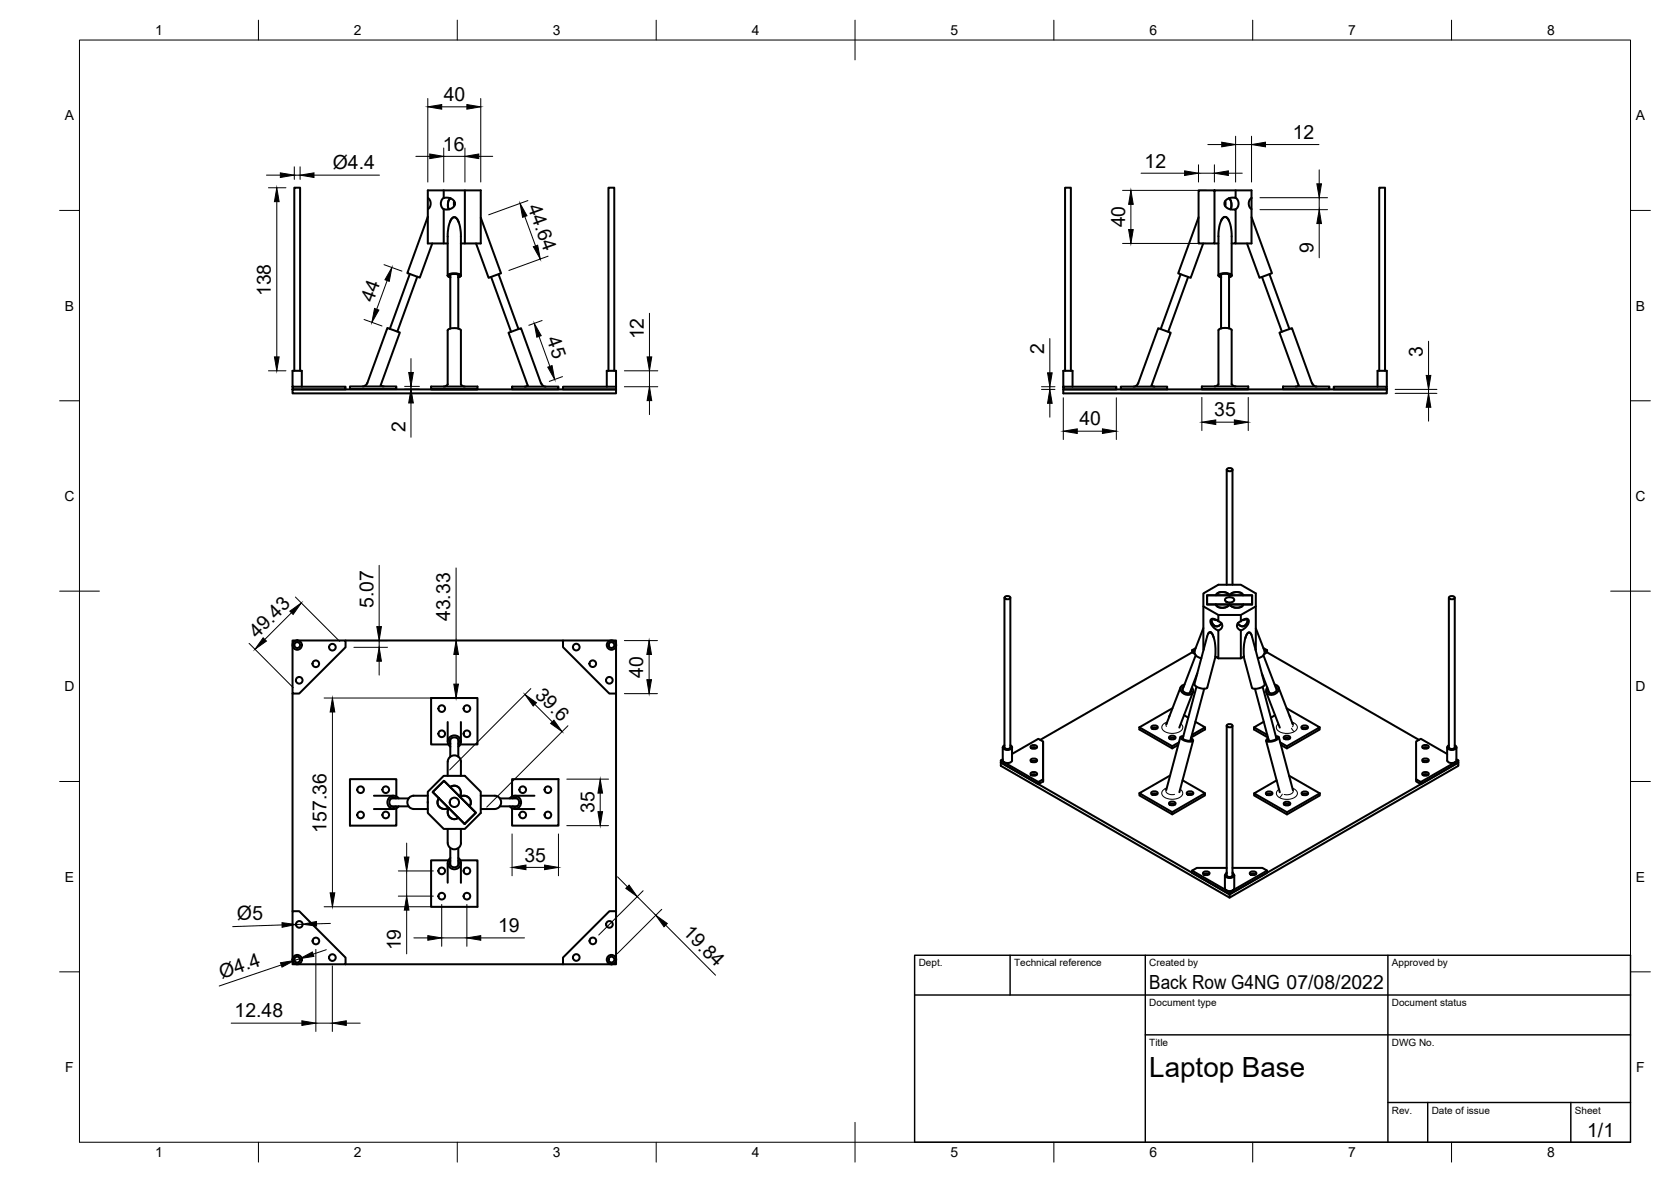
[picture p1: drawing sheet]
<svg xmlns="http://www.w3.org/2000/svg" width="420mm" height="297mm" viewBox="0 0 420 297" stroke-linecap="round" stroke-linejoin="round" font-family="sans-serif">
<!-- layer: Visible -->
<g fill="none" stroke="#000" stroke-width=".51">
<path d="M107.5 54.5l-5.1 14.1 3.2 1.2 3.1-8.6M107.5 54.5h.1M107.6 49.8a1.75 1.75 0 0 1 0 2.8M111.6 49.8a1.75 1.75 0 0 0 0 2.8M111.6 49.7a2.01 2.01 0 0 1 2.8 1.8 2.28 2.28 0 0 1-2.8 1.1v8.6M111.6 47.8v1.9M113.1 55.8a1.11 1.11 0 0 1 1.5-1.1l.7 1.1M113.3 49.9a2.23 2.23 0 0 0-.4 2.7M113.6 55a.93 .93 0 0 1 1-.3 .93 .93 0 0 1 .6 .9l.5 1.4 .2 1.8v10.5l-.7 .4 .7-.5a2.75 2.75 0 0 0-3.3 0l.6 .5-.6-.4v-9.8a8.2 8.2 0 0 1 1-4.5zM114.2 50.5v1.3M114.4 50.9v.5M116.9 47.8v13.4"/>
<path d="M120.9 54.7l5.1 14-3.1 1.1-3.2-8.6M301.4 54.6l-5.2 14.1 3.2 1.1 3.1-8.6M305.4 47.8v13.4h-4v-13.4h13.3v1.9M307 55.5a1.01 1.01 0 0 1 1-1 1.01 1.01 0 0 1 1 1M307.9 54.5h.3M308.1 50.5v1.3M309 49.9a2.23 2.23 0 0 1 .3 2.7M310.7 47.8v1.9a2.01 2.01 0 0 0-2.8 1.8 2.28 2.28 0 0 0 2.8 1.1v8.6h-1M310.7 49.8a1.75 1.75 0 0 1 0 2.8M314.7 54.6l5.1 14.1-3.1 1.1-3.2-8.6M314.7 49.7v11.5h-4M314.7 49.8a1.75 1.75 0 0 0 0 2.8"/>
<path d="M103 68.9l-5 13.7M104.9 69.5l-5 13.8M112.6 61.2h-5v-13.4h13.3v13.4h-5M113.2 69.4l-.1-.1a1.67 1.67 0 0 1 2.3 0l-.2 .1M113.2 69v13.6M115.2 69v13.6M123.5 69.6l5 13.8M125.3 68.9l5.1 13.8M296.9 68.9l-5.1 13.8M298.7 69.6l-5 13.8M305.4 61.2h1M306.4 69.2v-9.8a6.2 6.2 0 0 1 1.4-4.8l.2-.1a2.63 2.63 0 0 1 1.5 2.4l.2 1.8v10.5"/>
<path d="M306.4 69.2l.7 .5M307 69v13.5M307 69.4l-.1-.1a1.67 1.67 0 0 1 2.3 0l-.1 .1M307.1 69.6l-.7-.4a2.75 2.75 0 0 1 3.3 0l-.7 .4M309 69v13.5M309.7 69.2l-.7 .5M317.3 69.6l5 13.8M319.2 68.9l5 13.8M73.6 97.9h81.3v1h-81.3zM73.6 97.2v.7h13.3v-.7h-13.3v-4h2.3v4M74 93.2v-46h1.5v46M88 97.1h11.7v.7h-11.7z"/>
<path d="M92.4 96.2l5-13.8 3.1 1.2-4.8 13.2 .8 .3M92.4 96.2l-.6 .7-.6 .2M108.4 97.8h11.7M108.4 97.1h11.7v.7h-11.7zM111.6 97.1l.5-.1 .5-.4v-13.6a2.74 2.74 0 0 1 3.3 0v13.6l.4 .4 .6 .1M128.8 97.2h11.6v.6h-11.6zM136 96.3l-5-13.8-3.1 1.1 4.8 13.3-.8 .3M136 96.3l.6 .7 .6 .2M141.6 97.2h13.3v.7h-13.3zM152.6 97.2v-4h2.3v4M153 93.2v-46h1.5v46M267.4 97.9h81.3v1h-81.3z"/>
<path d="M267.4 97.2v.7h13.3v-.7h-13.3v-4h2.3v4M267.8 93.2v-46h1.5v46M281.8 97.2h11.7v.6h-11.7zM285 97.2l.6-.2 .6-.7 5-13.8 3.2 1.1-4.9 13.3 .8 .3M302.2 97.1h11.7v.7h-11.7zM302.2 97.8h11.7M309.7 96.6l.4 .4 .6 .1M309.7 96.6v-13.6a2.74 2.74 0 0 0-3.3 0v13.6l-.4 .4-.6 .1M322.6 97.1h11.7v.7h-11.7zM329.9 96.3l-5.1-13.8-3.1 1.1 4.8 13.3-.7 .2M329.9 96.3l.5 .7 .7 .1M335.4 97.2h13.3v.7h-13.3z"/>
<path d="M346.4 97.2v-4h2.3v4M346.8 93.2v-46h1.5v46M308.4 118v28.9M308.5 117.9l.7-.3a.56 .56 0 0 1 .7 .5l-.7 .3a.56 .56 0 0 1-.7-.5zM309.9 118v28.9M252.6 150.2v37.6a.85 .85 0 0 0 1.4 0v-37.6M252.6 150.1l.7-.3a.56 .56 0 0 1 .7 .5l-.7 .3a.56 .56 0 0 1-.7-.5zM302.6 157.8l-2.2 5.7a1.66 1.66 0 0 0 1.7 1.9M302.6 149.1l3.7-2.2h5.7l3.8 2.2v3.3l-3.8 2.1h-5.7l-3.7-2.1zM302.6 152.4v10.9M303.5 149.6h11.3v2.3h-11.3zM303.5 149.6h2.3a2.25 2.25 0 0 1 3.4 0 2.16 2.16 0 0 1 3.4 0h2.2v2.3h-2.2a2.13 2.13 0 0 1-3.4 0 2.25 2.25 0 0 1-3.5 0h-2.2z"/>
<path d="M303.7 159.3a.59 .59 0 0 1 .7-.4 .59 .59 0 0 1 .5 .6l.3 .7M304.4 158.9l.2 .1M304.8 155.5l1.2 .3M304.9 155.6l-.2 .1-.1 .4 .5 1a1.24 1.24 0 0 0 2-.5M305.7 151.9h3.4a2.14 2.14 0 0 1-3.4 0zM305.9 149.3a2.39 2.39 0 0 1 3.2 .3h-3.3zM306.3 154.5v1.6a1.26 1.26 0 0 0-1.9-.2 2.8 2.8 0 0 0 1.9 2.5v7l-.7-.4v-2.5a4.9 4.9 0 0 0-1.3-3.6l-.4 .2-.4 .8-3.2 12.1M306.4 156.1a1.16 1.16 0 0 1 .9 1.2 1.16 1.16 0 0 1-.9 1.1M308.1 150.5a1.46 1.46 0 0 1 2.2 .2 1.36 1.36 0 0 1-2.3 0zM309.2 151.9h3.4a2.13 2.13 0 0 1-3.4 0zM309.5 149.3a2.22 2.22 0 0 1 3.1 .3h-3.4zM312 154.5v1.6a1.26 1.26 0 0 1 2-.2 2.8 2.8 0 0 1-2 2.5v7"/>
<path d="M312 156.1a1.16 1.16 0 0 0-1 1.2 1.16 1.16 0 0 0 1 1.1M313.5 155.5l-1.1 .3M313.5 155.6l.2 .1v.5l-.6 .9a1.22 1.22 0 0 1-1.9-.5M313.6 155.5h-.1M314.7 159.6a.61 .61 0 0 0-.6-.7 .61 .61 0 0 0-.6 .6l-.4 1M315.8 157.9l2.1 5.6a1.66 1.66 0 0 1-1.6 1.9M315.8 152.4l-.1 10.9M364.3 150.2v37.6M364.3 150.1l.8-.3a.56 .56 0 0 1 .7 .5l-.7 .3a.56 .56 0 0 1-.8-.5zM365.8 150.2v37.6a.85 .85 0 0 1-1.5 0M73.6 161h13.3v1.7l-11.7 11.6h-1.6zM73.6 174.3v54.7"/>
<path d="M86.9 161h54.7M141.6 161h13.3v13.3h-1.7l-11.6-11.7zM154.9 174.3v54.7M294.1 179.9l-.2 .4M294.8 178l-8.3 4.8M296.8 172.7l-3.5 9.3M297.6 172.6a1.07 1.07 0 0 0 0 1.3 1.07 1.07 0 0 0 1.3 .3 .71 .71 0 0 0 .6-.9M297.7 179.7l1.1 .6M297.8 172a1.15 1.15 0 0 0-1 1.1 1.15 1.15 0 0 0 .8 1.2 1.43 1.43 0 0 0 1.5 .3 1.43 1.43 0 0 0 .9-1.2l-.3-.6M299.7 163.4v.5l.8 .4M299.7 163.9l-38.1 22M300 173.9l-3.5 8.9"/>
<path d="M300.6 162.9l-.9 .5 .6 .3M300.7 164.7l-3.4 8.7M300.8 172.6l-3.4 13M301.1 169.2l-1.9 4.9M302.8 173.1l-3.5 13M305.6 165l-2.1 7.8a2.66 2.66 0 0 1-3.2-.8M312.7 165l2.1 7.8a2.66 2.66 0 0 0 3.2-.8l-3.3-12.4a.64 .64 0 0 0-.6-.7 .64 .64 0 0 0-.7 .6l-.6 2.5v3l-.8 .4h-5.7M315.6 173.1l3.4 13.1M317.3 169.3l1.9 4.8M317.5 172.6l3.5 13.1M317.7 164.7l3.3 8.7M317.7 162.9l.9 .5-.6 .4"/>
<path d="M318.4 173.9l3.4 8.9M318.6 163.4v.5l-.7 .5M318.6 163.9l38.2 22M320.5 172a1.15 1.15 0 0 1 1.1 1.1 1.15 1.15 0 0 1-.8 1.2 1.43 1.43 0 0 1-1.5 .3 1.43 1.43 0 0 1-1-1.2l.4-.6M320.6 179.7l-1 .6M320.7 172.6a1.07 1.07 0 0 1 .1 1.3 1.07 1.07 0 0 1-1.3 .3 .71 .71 0 0 1-.7-.9M321.5 172.7l3.5 9.3M323.5 178.1l8.3 4.7-8.2 4.7-1.7-.9M324.3 179.9l.1 .4M94 200h5M104 200h3.6M104 200a1.66 1.66 0 0 0-1.6 1.6 1.66 1.66 0 0 0 1.6 1.7"/>
<path d="M108.8 199l2.8-2.8 8.1 8-2.9 2.9zM108.8 199l2.8-2.8 1.6 1.6a1.75 1.75 0 0 1 2.3 .2 1.75 1.75 0 0 1 .2 2.2 1.72 1.72 0 0 1 2.1 .2 1.72 1.72 0 0 1 .2 2.2l1.7 1.6-2.9 2.9-1.5-1.6a1.78 1.78 0 0 1-2.3-.2 1.78 1.78 0 0 1-.2-2.3 1.73 1.73 0 0 1-2.3-.2 1.73 1.73 0 0 1-.1-2.2zM112.6 195v-3.6a1.66 1.66 0 0 1 1.6-1.6 1.66 1.66 0 0 1 1.7 1.6v3.6M112.6 181.4v5M112.7 187.1h-4.3v-11.7h11.7v11.7h-4.4M113.2 197.8a1.71 1.71 0 0 1 2.2 .2 1.71 1.71 0 0 1 .2 2.2zM113.2 185.8v4.4M113.2 187a1.13 1.13 0 0 1 1-1.7 1.13 1.13 0 0 1 1.1 1.7M113.3 187.7a1.59 1.59 0 0 1-.2-2.4 1.59 1.59 0 0 1 2.3 0 1.59 1.59 0 0 1-.2 2.4M115.2 185.8v4.4M115.9 181.4v5M120.9 200h3.5a1.66 1.66 0 0 1 1.6 1.6 1.66 1.66 0 0 1-1.6 1.7h-3.5"/>
<path d="M129.4 200h5M251.7 191.1v.5l9.4 5.5M252.1 187.8v3.3a1.36 1.36 0 0 0 2.4 0v-3.3M252.6 187.3a.61 .61 0 0 0-.4 .8 .61 .61 0 0 0 .8 .3h1a.54 .54 0 0 0 .5-.6 .54 .54 0 0 0-.4-.5M254.5 189.5l6.6-3.8 1.2 .7v9.4l-1.2 .7-9.4-5.4 .4-.3M259.2 187.5l.4-.2h.7l.5 .4a.97 .97 0 0 1-1.7 0zM259.2 194.3l.4-.3h.7l.5 .5a.97 .97 0 0 1-1.7 0zM259.2 190.9l.4-.3h.7l.5 .5a.97 .97 0 0 1-1.7 0zM259.2 191.4l.7-.2 .7 .2M259.2 188l.7-.2 .7 .2M259.2 194.8l.7-.3 .7 .3M262.3 186.4v10v-.6"/>
<path d="M262.3 196.4l-1.2 .7v-.6M286.5 199.3v.6l8.2 4.7v-.5M286.5 182.8l8.2 4.7 1.7-.9M286.5 182.8v.5l8.2 4.8v-.6M289.5 199.1l.5-.2h.6l.5 .4a.97 .97 0 0 1-1.7 0zM289.5 182.6l.5-.3h.6l.5 .5a.97 .97 0 0 1-1.6 0zM289.6 199.6l.7-.2 .7 .2M289.6 183l.7-.2 .7 .2M293.3 181.8v.1M294 185.2l.4-.3h.7l.5 .5a.97 .97 0 0 1-1.7 0zM294.1 185.6l.7-.2 .6 .2M294.2 194.9l-7.7 4.4 8.2 4.8"/>
<path d="M296.2 187.2l-1.5 .9M296.8 185.3l-3.6 13.2M297.3 196.1l5.7 3.2-8.3 4.8M297.5 185.2l-.2 .1a1.67 1.67 0 0 0 2.2 .6l-.1-.1M297.6 185l-.8 .3a2.68 2.68 0 0 0 3.2 .8l-.5-.6M298.4 199.1l.5-.2h.6l.6 .4a.97 .97 0 0 1-1.7 0zM298.5 199.6l.7-.2 .7 .2M300 186.1l-3.5 13M300.6 181.4l2.4 1.4-3.3 1.9M303 199.3v.6l-8.3 4.7M303 182.8v.5l-3.5 2M308.4 182.4v37.6a.85 .85 0 0 0 1.5 0v-37.6"/>
<path d="M308.5 182.3l.7-.3a.56 .56 0 0 1 .7 .5l-.7 .3a.56 .56 0 0 1-.7-.5zM315.3 182.8v.5l3.5 2M315.3 199.4v.5l8.3 4.8M317.8 181.4l-2.5 1.4 3.3 1.9M318.3 199.2l.5-.3h.6l.6 .5a.97 .97 0 0 1-1.7 0zM318.3 186.1l3.5 13M318.4 199.6l.7-.2 .7 .2M320.8 185l.8 .3a2.68 2.68 0 0 1-3.2 .8l.5-.6M320.9 185.3h.2a1.67 1.67 0 0 1-2.3 .6l.1-.1M321 196.1l-5.7 3.3 8.3 4.7 8.3-4.7M321.6 185.3l3.5 13.3M322.1 187.2l1.5 .9"/>
<path d="M322.8 185.2l.5-.3h.6l.5 .5a.97 .97 0 0 1-1.7 0zM322.9 185.6l.7-.2 .7 .2M324.1 194.9l7.8 4.5M325 181.8l.1 .1M327.3 182.6l.4-.3h.7l.5 .5a.97 .97 0 0 1-1.7 0zM327.3 199.2l.5-.3h.6l.5 .5a.97 .97 0 0 1-1.6 0zM327.4 183.1l.7-.3 .6 .3M327.4 199.6l.7-.2 .7 .2M331.8 182.8v.5l-8.2 4.8v-.6M331.9 199.4v.5l-8.3 4.8v-.6M356.1 195.8v.6l1.2 .7v-.6M357.7 194.3l.4-.3h.6l.6 .5a.97 .97 0 0 1-1.7 0z"/>
<path d="M357.7 187.5l.4-.3h.6l.6 .5a.97 .97 0 0 1-1.7 0zM357.7 190.9l.4-.3h.6l.6 .5a.97 .97 0 0 1-1.7 0zM357.7 191.3l.7-.2 .7 .2M357.7 194.7l.7-.2 .7 .2M357.7 188l.7-.2 .7 .2M363.9 187.8v3.3a1.37 1.37 0 0 0 2.3 0v-3.3M363.9 189.5l-6.6-3.8-1.2 .6v9.5l1.2 .7 9.4-5.4-.5-.3M364.3 187.3a.61 .61 0 0 0-.4 .8 .61 .61 0 0 0 .8 .3h1a.54 .54 0 0 0 .5-.6 .54 .54 0 0 0-.4-.5M366.7 191.1v.5l-9.4 5.5M94 203.3h5M98.4 200.6h4.3M98.4 202.6h4.3"/>
<path d="M99.5 200.6a1.13 1.13 0 0 0-1.6 1 1.13 1.13 0 0 0 1.6 1M99.7 200.1v-4.3h-11.7v11.7h11.7v-4.4M100.2 200.6a1.59 1.59 0 0 0-2.3-.1 1.59 1.59 0 0 0 0 2.3 1.59 1.59 0 0 0 2.3-.2M104 203.3h3.6M107.6 201.5v.3M110.4 200.6l2.4 2.4a1.73 1.73 0 0 1-2.3-.2 1.73 1.73 0 0 1-.1-2.2zM112.6 208.3v3.6a1.66 1.66 0 0 0 1.6 1.5 1.66 1.66 0 0 0 1.7-1.5v-3.6M112.6 216.9v4.9M112.7 216.2h-4.3v11.7h11.7v-11.7h-4.4M112.8 203.1l2.5 2.4a1.73 1.73 0 0 1-2.3-.2 1.73 1.73 0 0 1-.2-2.2zM113.2 213.1v4.4M113.2 216.3a1.13 1.13 0 0 0 1 1.7 1.13 1.13 0 0 0 1.1-1.7"/>
<path d="M113.3 215.6a1.59 1.59 0 0 0-.2 2.3 1.59 1.59 0 0 0 2.3 0 1.59 1.59 0 0 0-.2-2.3M115.2 213.1v4.4M115.7 200.2a1.72 1.72 0 0 1 2.1 .2 1.72 1.72 0 0 1 .2 2.2zM115.9 216.9v5M125.7 200.6h4.3M125.7 202.6h4.3M128.2 200.6a1.59 1.59 0 0 1 2.3-.1 1.59 1.59 0 0 1 0 2.3 1.59 1.59 0 0 1-2.3-.2M128.8 200.1v-4.3h11.6v11.7h-11.6v-4.4M128.9 200.6a1.13 1.13 0 0 1 1.6 1 1.13 1.13 0 0 1-1.6 1M129.4 203.3h5M294 201.7l.4-.2h.7l.5 .4a.97 .97 0 0 1-1.7 0zM294.1 202.2l.7-.2 .6 .2"/>
<path d="M299.7 218.8v.5l9.5 5.5M302.5 219.3l.5-.3h.6l.5 .5a.97 .97 0 0 1-1.6 0zM302.6 219.7l.7-.2 .7 .2M308 220v3.3l.3 .4M308.4 219.5a.61 .61 0 0 0-.4 .7 .61 .61 0 0 0 .8 .4l1-.1a.54 .54 0 0 0 .5-.5 .54 .54 0 0 0-.4-.5M308.4 218.1h-7.5l-1.2 .7 8.7 4.9M308.4 219.2v.3M309.9 218.1h7.5l1.2 .7-9.4 5.4-.8-.5M309.9 219.2l.1 .3M310.3 220v3.3a1.39 1.39 0 0 1-2 .4M314.3 219.3l.5-.3h.6l.5 .5a.97 .97 0 0 1-1.7 0zM314.4 219.7l.7-.2 .7 .2"/>
<path d="M318.6 218.8v.5l-9.4 5.5v-.6M322.8 201.8l.5-.3h.6l.5 .4a.97 .97 0 0 1-1.6 0zM322.9 202.2l.7-.2 .7 .2M73.6 229h1.6l11.7 11.7v1.6h-13.3zM309.2 224.8l57.5-33.2v.9l-57.5 33.1zM309.2 224.8l-57.5-33.2v.9l57.5 33.1M86.9 242.3h54.7M141.6 240.6l11.6-11.6h1.7v13.3h-13.3z"/>
<circle cx="74.7" cy="162.1" r="1.17"/>
<circle cx="74.7" cy="162.1" r=".73"/>
<circle cx="75.2" cy="171" r=".84"/>
<circle cx="79.4" cy="166.8" r=".84"/>
<circle cx="83.6" cy="162.6" r=".84"/>
<circle cx="111.1" cy="178.1" r=".84"/>
<circle cx="117.4" cy="178.1" r=".84"/>
<circle cx="144.9" cy="162.6" r=".84"/>
<circle cx="149" cy="166.8" r=".84"/>
<circle cx="153.2" cy="171" r=".84"/>
<circle cx="153.7" cy="162.1" r="1.17"/>
<circle cx="153.7" cy="162.1" r=".73"/>
<circle cx="90.7" cy="198.5" r=".84"/>
<circle cx="97" cy="198.5" r=".84"/>
<circle cx="111.1" cy="184.4" r=".84"/>
<circle cx="117.4" cy="184.4" r=".84"/>
<circle cx="131.4" cy="198.5" r=".84"/>
<circle cx="137.8" cy="198.5" r=".84"/>
<circle cx="90.7" cy="204.8" r=".84"/>
<circle cx="97" cy="204.8" r=".84"/>
<circle cx="111.1" cy="218.9" r=".84"/>
<circle cx="114.2" cy="201.6" r="7.2"/>
<circle cx="114.2" cy="201.6" r="1.17"/>
<circle cx="117.4" cy="218.9" r=".84"/>
<circle cx="131.4" cy="204.8" r=".84"/>
<circle cx="137.8" cy="204.8" r=".84"/>
<circle cx="75.3" cy="232.3" r=".84"/>
<circle cx="79.4" cy="236.5" r=".84"/>
<circle cx="111.1" cy="225.2" r=".84"/>
<circle cx="117.4" cy="225.2" r=".84"/>
<circle cx="149.1" cy="236.4" r=".84"/>
<circle cx="153.2" cy="232.3" r=".84"/>
<circle cx="74.7" cy="241.1" r="1.17"/>
<circle cx="74.7" cy="241.1" r=".73"/>
<circle cx="83.6" cy="240.6" r=".84"/>
<circle cx="144.9" cy="240.6" r=".84"/>
<circle cx="153.7" cy="241.1" r="1.17"/>
<circle cx="153.7" cy="241.1" r=".73"/>
</g>
<!-- layer: Visible Narrow -->
<path d="M292.9 198.2l.4 .2M293.2 198.5a1.18 1.18 0 0 0 1.7 1.2l.4-.1M293.3 181.9v.7M293.4 198l-1.1 .7-.2 .8 .4 .6 .5 .4 1.3 .3 1.7-.1 1.2-.8 .2-.8-.7-.8M293.5 181.4l-1.1 .7-.3 .5 .1 .5 .7 .8 1.2 .4 1.6-.1 1.4-.7 .3-.8-.5-.8M322.4 199.6l-.7 .8M324.7 183l.7 .9M324.8 181.4a1.29 1.29 0 0 1 1.2 .8 1.29 1.29 0 0 1-.1 1.3l-.9 .6-1.8 .2-1.3-.3-.7-.5a1.02 1.02 0 0 1 .2-1.6M325 198.1h.1a1.28 1.28 0 0 1 1.1 1.4 1.28 1.28 0 0 1-1.3 1.2l-1.9 .2-1-.3-.7-.4a1.07 1.07 0 0 1 .3-1.8M325.1 181.9l-.1 .7M325.1 198.5a1.24 1.24 0 0 1-1.8 1.2h-.4" fill="none" stroke="#000" stroke-width=".25"/>
<!-- layer: Border -->
<g fill="none" stroke="#000" stroke-width=".25">
<path d="M20 10.1h390v276.9h-390zM65 5.1v5M115 5.1v5M165 5.1v5M215 5.1v10M265 5.1v5M315 5.1v5M365 5.1v5M15 52.9h5M410 52.9h5M15 100.7h5M410 100.7h5"/>
<path d="M15 148.6h10M405 148.6h10M15 196.4h5M410 196.4h5M15 244.2h5M410 244.2h5M65 287v5M115 287v5M165 287v5M215 282.1v9.9M265 287v5M315 287v5"/>
<path d="M365 287v5"/>
</g>
<!-- layer: TitleBlock -->
<path d="M230 240.1h180v46.9h-180zM230 250h180M254 240.1v9.9M288 240.1v46.9M349 240.1v46.9M288 260.1h122M349 277.1h61M359 277.1v9.9M395 277.1v9.9" fill="none" stroke="#000" stroke-width=".36"/>
<!-- layer: Dimensions -->
<g fill="none" stroke="#000" stroke-width=".25">
<path d="M104.6 39.3h3.5M107.6 24.8v20.9M111.1 26.8h6.3M111.6 37.2v8.5M111.6 39.3h5.3M116.9 37.2v8.5M120.4 39.3h3.5M120.9 24.8v20.9M303.7 36.3h3.5M310.7 34.2v11.5M310.7 36.3h4M314.7 34.2v11.5"/>
<path d="M318.2 36.3h13.4M67 44h3.5M67.5 47.2h4.4M69.6 50.7v39M74 41.9v3.2M74 44h1.5M75.5 41.9v3.2M79 44h16.4M132 54.4l2.7 7.4M132.7 50.4l-9.8 3.6M282.3 47.8h21M284.4 51.4v6.3"/>
<path d="M286.9 43.5h11M301.3 41.4v4.3M301.3 43.5h4.1M305.4 41.4v4.3M308.9 43.5h3.5M316.8 49.7h17M316.8 52.7h17M331.7 42.7v3.5M331.7 49.7v3M331.7 56.2v8.6M96.6 66.5l4.5 1.6M97.3 70.5l-2.6 7.2"/>
<path d="M137.8 64.4l-9.8 3.6M163.3 78.7v11M282.3 61.2h21M67.5 93.2h4.4M91.5 80.3l4.6 1.6M101.7 97.1h3.8M101.7 97.8h3.8M103.3 90.1v3.5M103.3 97.1v.7M135.5 84.5l2.8 7.6M136.3 80.5l-3.3 1.3M141.4 94.6l-3.3 1.2"/>
<path d="M157 93.2h8.4M157 97.2h8.4M163.3 93.2v4M261.9 97.2h3.4M261.9 97.9h3.4M264 85.1v8.6M264 97.2v.7M267.4 100v10.5M280.7 100v10.5M302.2 99.9v8.3M313.9 99.9v8.3M350.8 97.9h10.5"/>
<path d="M350.8 98.9h10.5M359.2 85.8v8.5M359.2 97.9v1M103.3 101.3v8.6M163.3 100.7v3.5M264 101.4v3.4M270.9 108.4h6.3M305.7 106.1h4.7M359.2 102.3v3.5M73.3 154l-6.7 6.7M74.3 150l11.1 11.2M95.3 142.1v15.4"/>
<path d="M114.7 142.7v18.3M62.6 161.7l11.1 11.1M81.5 175.4h36.5M83.6 178.9v45.5M89 162.7h8.4M89 161h8.4M95.3 161v1.7M95.3 166.2v3.5M114.7 164.5v7.4M133.5 173l-20.4 20.5M134.5 177l4.4 4.4M157 161h8.3"/>
<path d="M157 174.3h8.3M163.2 164.5v6.3M142.5 195.8h10.5M142.8 182.4l-20.4 20.4M150.9 199.3v4.7M100.2 218.9h8.8M102.3 211.9v3.5M102.3 218.9v6.3M128.8 209.6v10.5M132.2 218h4.7M140.4 209.6v10.5M142.5 207.5h10.5"/>
<path d="M70.9 232.4l-12.4 .5M76.1 232.3h-1.7M79.4 238.6v20.6M81.5 227.9h36.5M82 238.7l-3.3 1.1M83.1 232.1l-3.5 .1M100.2 225.2h8.8M102.3 228.7v11M104.1 235.7h3.5M111.1 227.3v10.5M111.1 235.7h6.3M117.4 227.3v10.5"/>
<path d="M120.9 235.7h11M155.3 220.4l2.5 2.4M160.2 225.3l4.7 4.7M161.7 223.8l-11.2 11.2M166.4 228.5l-11.2 11.2M167.4 232.5l12.5 12.6M58.1 257.1h17.8M70.7 242.5l-15.6 5.3M75.4 240.9l-1.4 .5M79.4 257.1h4.2M83.6 242.7v16.5M87.1 257.1h3.5"/>
</g>
<g fill="#000" stroke="#000" stroke-width=".25">
<path d="M108.1 38.7l3.5 .6-3.5 .6zM107.6 26.8l3.5-.5v1.1zM117.4 26.3l3.5 .5-3.5 .6zM116.9 39.3l3.5-.6v1.2zM307.2 35.7l3.5 .6-3.5 .6zM314.7 36.3l3.5-.6v1.2zM69.6 47.2l.6 3.5h-1.2zM70.5 43.4l3.5 .6-3.5 .6zM75.5 44l3.5-.6v1.2zM130.8 51.1l1.7 3.1-1.1 .4zM283.8 57.7h1.1l-.5 3.5zM284.4 47.8l.5 3.6h-1.1z"/>
<path d="M297.9 42.9l3.4 .6-3.4 .6zM305.4 43.5l3.5-.6v1.2zM331.1 46.2h1.2l-.6 3.5zM331.7 52.7l.6 3.5h-1.2zM94.2 77.5l1.1 .4-1.8 3.1zM98.5 67.2l-.6 3.5-1.1-.4zM134.1 62l1.1-.4 .6 3.5zM69 89.7h1.2l-.6 3.5zM102.8 93.6h1.1l-.6 3.5zM134.3 81.3l1.8 3.1-1.1 .3zM137.7 92.3l1.1-.4 .7 3.5zM162.7 89.7h1.2l-.6 3.5z"/>
<path d="M263.4 93.7h1.2l-.6 3.5zM358.6 94.3h1.2l-.6 3.6zM103.3 97.8l.6 3.5h-1.1zM163.3 97.2l.6 3.5h-1.2zM264 97.9l.6 3.5h-1.2zM267.4 108.4l3.5-.6v1.1zM277.2 107.8l3.5 .6-3.5 .5zM302.2 106.1l3.5-.6v1.2zM310.4 105.5l3.5 .6-3.5 .6zM359.2 98.9l.6 3.4h-1.2zM72.9 153.6l2.9-2.1-2.1 2.9zM94.7 157.5h1.2l-.6 3.5z"/>
<path d="M66.2 160.3l.8 .8-2.9 2.1zM83.6 175.4l.6 3.5h-1.2zM95.3 162.7l.6 3.5h-1.2zM114.1 171.9h1.2l-.6 3.5zM114.7 161l.6 3.5h-1.2zM132 174.5l2.9 2.1-.8 .8zM162.6 170.8h1.2l-.6 3.5zM163.2 161l.6 3.5h-1.2zM138.5 181.8l.8-.8 2 2.9zM150.9 195.8l.6 3.5h-1.2zM101.7 215.4h1.1l-.5 3.5zM128.8 218l3.4-.6v1.2z"/>
<path d="M136.9 217.4l3.5 .6-3.5 .6zM150.3 204h1.2l-.6 3.5zM70.9 231.9l3.5 .4-3.5 .7zM75.4 240.9l3.1-1.7 .4 1.1zM76.1 232.3l3.5-.7v1.1zM83 224.4h1.2l-.6 3.5zM102.3 225.2l.5 3.5h-1.1zM107.6 235.1l3.5 .6-3.5 .6zM117.4 235.7l3.5-.6v1.2zM157.4 223.3l.8-.9 2 2.9zM164.9 230l2.9 2.1-.8 .8zM70.5 241.9l3.5-.5-3.1 1.6z"/>
<path d="M75.9 256.5l3.5 .6-3.5 .6zM83.6 257.1l3.5-.6v1.2z"/>
</g>
<text font-size="7" x="289" y="270.6">Laptop Base</text>
<g font-size="4.9">
<text x="111.6" y="25.4">40</text>
<text x="325.1" y="34.9">12</text>
<text x="111.4" y="37.8">16</text>
<text x="83.7" y="42.5">Ø4.4</text>
<text x="287.8" y="42.1">12</text>
<text x="132.6" y="52" transform="rotate(70 132.6 52)">44.64</text>
<text x="282.9" y="57.2" transform="rotate(-90 282.9 57.2)">40</text>
<text x="330.2" y="63.6" transform="rotate(-90 330.2 63.6)">9</text>
<text x="68.1" y="74.4" transform="rotate(-90 68.1 74.4)">138</text>
<text x="93.8" y="76.1" transform="rotate(-70 93.8 76.1)">44</text>
<text x="137.4" y="85.3" transform="rotate(70 137.4 85.3)">45</text>
<text x="161.9" y="85.3" transform="rotate(-90 161.9 85.3)">12</text>
<text x="262.6" y="88.9" transform="rotate(-90 262.6 88.9)">2</text>
<text x="357.7" y="89.6" transform="rotate(-90 357.7 89.6)">3</text>
<text x="271.4" y="106.9">40</text>
<text x="305.3" y="104.6">35</text>
<text x="101.9" y="108.6" transform="rotate(-90 101.9 108.6)">2</text>
<text x="93.9" y="152.8" transform="rotate(-90 93.9 152.8)">5.07</text>
<text x="64.6" y="160.6" transform="rotate(-45 64.6 160.6)">49.43</text>
<text x="113.2" y="156.1" transform="rotate(-90 113.2 156.1)">43.33</text>
<text x="161.8" y="170.3" transform="rotate(-90 161.8 170.3)">40</text>
<text x="134.3" y="174.8" transform="rotate(45 134.3 174.8)">39.6</text>
<text x="82.1" y="209.3" transform="rotate(-90 82.1 209.3)">157.36</text>
<text x="149.5" y="204.4" transform="rotate(-90 149.5 204.4)">35</text>
<text x="131.9" y="216.5">35</text>
<text x="59.6" y="231.3" transform="rotate(-2 59.6 231.3)">Ø5</text>
<text x="100.8" y="238.8" transform="rotate(-90 100.8 238.8)">19</text>
<text x="125.3" y="234.2">19</text>
<text x="171.5" y="234.6" transform="rotate(45 171.5 234.6)">19.84</text>
<text x="55.8" y="245.9" transform="rotate(-19 55.8 245.9)">Ø4.4</text>
<text x="289" y="248.5">Back Row G4NG 07/08/2022</text>
<text x="59" y="255.7">12.48</text>
<text x="399.1" y="285.7">1/1</text>
</g>
<g font-size="3.5">
<text x="39" y="8.8">1</text>
<text x="89" y="8.8">2</text>
<text x="139" y="8.8">3</text>
<text x="189" y="8.8">4</text>
<text x="239" y="8.8">5</text>
<text x="289" y="8.8">6</text>
<text x="339" y="8.8">7</text>
<text x="389" y="8.8">8</text>
<text x="16.3" y="30.2">A</text>
<text x="411.3" y="30.2">A</text>
<text x="16.3" y="78">B</text>
<text x="411.3" y="78">B</text>
<text x="16.2" y="125.9">C</text>
<text x="411.2" y="125.9">C</text>
<text x="16.2" y="173.7">D</text>
<text x="411.2" y="173.7">D</text>
<text x="16.3" y="221.6">E</text>
<text x="411.3" y="221.6">E</text>
<text x="16.4" y="269.4">F</text>
<text x="411.4" y="269.4">F</text>
<text x="39" y="290.8">1</text>
<text x="89" y="290.8">2</text>
<text x="139" y="290.8">3</text>
<text x="189" y="290.8">4</text>
<text x="239" y="290.8">5</text>
<text x="289" y="290.8">6</text>
<text x="339" y="290.8">7</text>
<text x="389" y="290.8">8</text>
</g>
<g font-size="2.5">
<text x="231" y="242.9">Dept.</text>
<text x="255" y="242.9">Technical reference</text>
<text x="289" y="242.9">Created by</text>
<text x="350" y="242.9">Approved by</text>
<text x="289" y="252.8">Document type</text>
<text x="350" y="252.8">Document status</text>
<text x="289" y="262.9">Title</text>
<text x="350" y="262.9">DWG No.</text>
<text x="350" y="279.9">Rev.</text>
<text x="360" y="279.9">Date of issue</text>
<text x="396" y="279.9">Sheet</text>
</g>
</svg>
